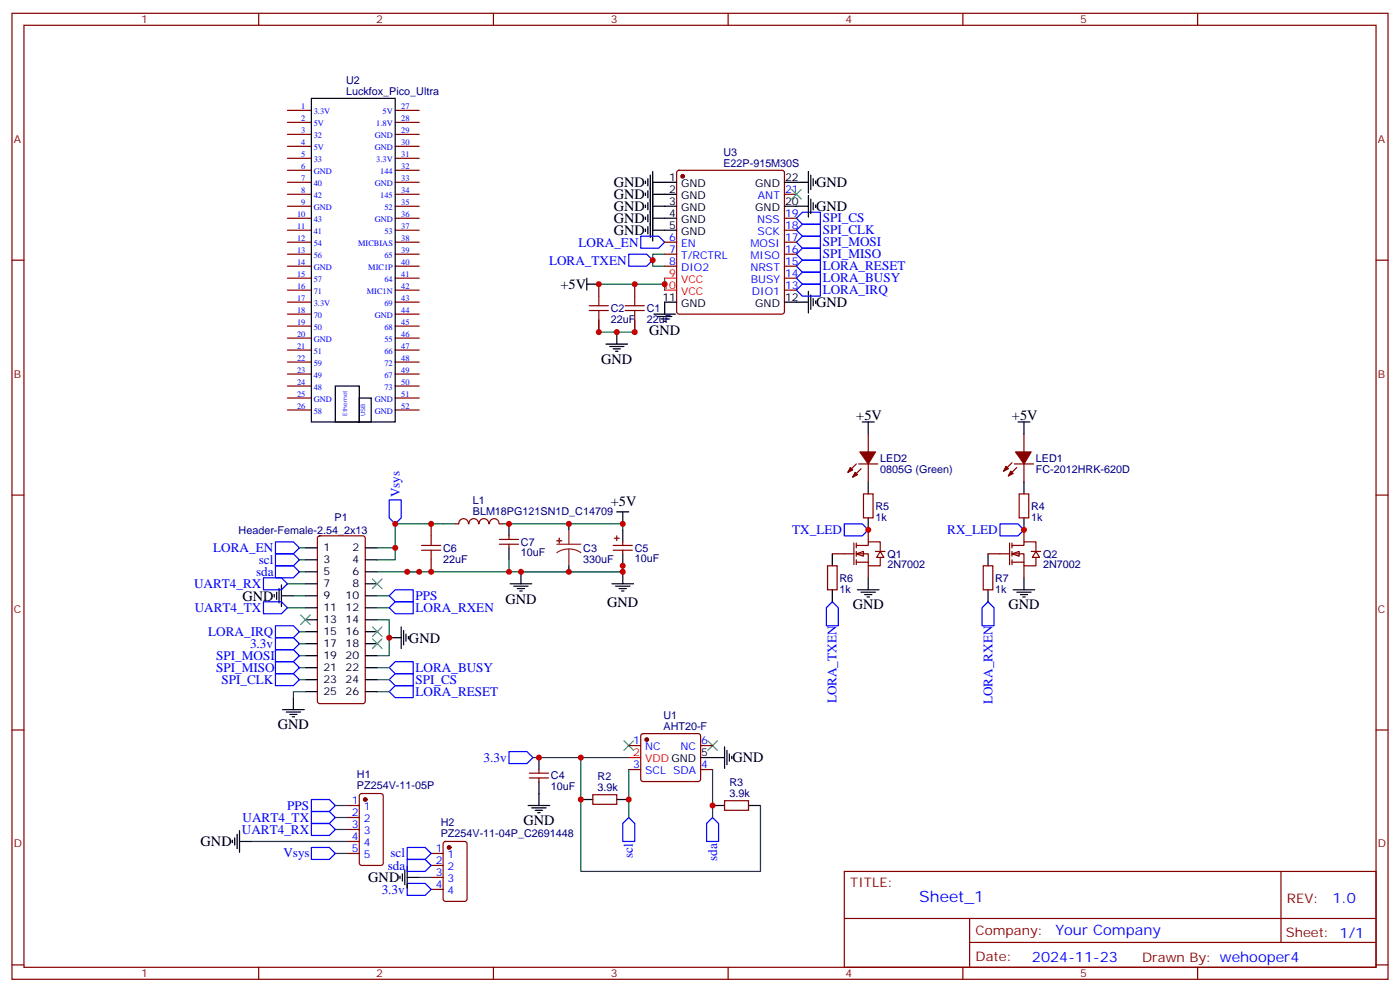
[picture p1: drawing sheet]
<svg xmlns="http://www.w3.org/2000/svg" width="412mm" height="292mm" viewBox="0 0 412 292" stroke-linecap="round" stroke-linejoin="round" font-family="sans-serif">
<g fill="none" stroke="#870000" stroke-width=".35">
<path d="M3.5 3.9h405.4v284.4h-405.4zM7.1 7.4h398.2v277.3h-398.2zM76.2 3.9v3.5M145.3 3.9v3.5M214.5 3.9v3.5M283.6 3.9v3.5M352.8 3.9v3.5M84.7 32.5h7M84.7 36h7M84.7 39.5h7M116.4 32.5h7.1M116.4 36h7.1"/>
<path d="M116.4 39.5h7.1M84.7 43.1h7M84.7 46.6h7M84.7 50.1h7M84.7 53.7h7M84.7 57.2h7M116.4 43.1h7.1M116.4 46.6h7.1M116.4 50.1h7.1M116.4 53.7h7.1M116.4 57.2h7.1M3.5 76.6h3.6"/>
<path d="M84.7 60.7h7M84.7 64.2h7M84.7 67.8h7M84.7 71.3h7M84.7 74.8h7M84.7 78.4h7M116.4 60.7h7.1M116.4 64.2h7.1M116.4 67.8h7.1M116.4 71.3h7.1M116.4 74.8h7.1M116.4 78.4h7.1"/>
<path d="M405.3 76.6h3.6M84.7 81.9h7M84.7 85.4h7M84.7 88.9h7M84.7 92.5h7M84.7 96h7M84.7 99.5h7M116.4 81.9h7.1M116.4 85.4h7.1M116.4 88.9h7.1M116.4 92.5h7.1M116.4 96h7.1"/>
<path d="M116.4 99.5h7.1M84.7 103h7M84.7 106.6h7M84.7 110.1h7M84.7 113.6h7M84.7 117.2h7M116.4 103h7.1M116.4 106.6h7.1M116.4 110.1h7.1M116.4 113.6h7.1M116.4 117.2h7.1M84.7 120.7h7"/>
<path d="M116.4 120.7h7.1M252.2 136.6l-2.4 2.4M252.9 136.6h5.7M253.6 138l-2.4 2.4M255.8 127.7v5.3M255.8 136.6v5.3M298.1 136.2l-2.5 2.5M298.8 136.6h5.6M299.5 137.6l-2.5 2.5M301.6 127.7v5.3M301.6 136.6v5.3M3.5 145.7h3.6"/>
<path d="M93.7 157.9l.5-.2h12.7l.6 .5 .1 48.2-.5 .7h-12.9l-.7-.4v-48.3zM254.4 145.4h2.8v7h-2.8zM300.2 145.4h2.8v7h-2.8zM405.3 145.7h3.6M243.8 166.5h2.8v7.1h-2.8zM289.6 166.5h2.9v7.1h-2.9zM3.5 214.9h3.6M405.3 214.9h3.6M248.7 256.5h156.6v28.2h-156.6zM377.3 256.5v20.9M248.7 270.4h156.5M285.6 277.4h119.6"/>
<path d="M285.6 270.4v14.1M3.5 284h3.6M76.2 284.7v3.6M145.3 284.7v3.6M214.5 284.7v3.6M283.6 284.7v3.6M352.8 284.7v3.6M405.3 284h3.6"/>
</g>
<g fill="none" stroke="#000" stroke-width=".35">
<path d="M91.7 29h24.7v95.2h-24.7zM98.8 113.6h7v10.6h-7zM105.8 117.2h3.6v7h-3.6zM254 124.2h3.5M255.8 124.2v3.5M299.9 124.2h3.5M301.6 124.2v3.5M255.8 141.9v3.5M255.8 152.4v3.6M301.6 141.9v3.5M301.6 152.4v3.6M80.8 175v.7"/>
<path d="M81.5 174.3v2.1M82.2 173.2v4.3M82.9 175.4h3.5M82.9 172.2v6.3M90 161.3h3.5M90 164.8h3.5M90 168.3h3.5M90 171.8h3.5M90 175.4h3.5M90 178.9h3.5M107.6 161.3h3.5M107.6 164.8h3.5"/>
<path d="M107.6 168.3h3.5M107.6 171.8h3.5M107.6 175.4h3.5M107.6 178.9h3.5M245.2 163v3.5M245.2 173.6v3.5M252.6 173.6h6.3M253.6 174.3h4.3M254.7 175h2.1M255.4 175.7h.7M255.8 170.1v3.5M291 163v3.5"/>
<path d="M291 173.6v3.5M298.4 173.6h6.4M299.5 174.3h4.2M300.6 175h2.1M301.3 175.7h.7M301.6 170.1v3.5M90 182.4h3.5M90 185.9h3.5M90 189.5h3.5M90 193h3.5M90 196.5h3.5M107.6 182.4h3.5"/>
<path d="M107.6 185.9h3.5M107.6 189.5h3.5M107.6 193h3.5M107.6 196.5h3.5M114.7 187.7h3.5M118.2 184.5v6.4M118.9 185.6v4.2M119.6 186.7v2.1M120.3 187.4v.7M83.3 208.9h6.3M84.3 209.6h4.2M85.4 210.3h2.1"/>
<path d="M86.1 211h.7M86.4 205.4v3.5M90 200.1h3.5M90 203.6h3.5M107.6 200.1h3.5M107.6 203.6h3.5"/>
</g>
<path d="M185.2 74.8h5.3l1.8 1.8-1.8 1.8h-5.3zM248.7 154.2h5.3l1.8 1.8-1.8 1.7h-5.3zM294.6 154.2h5.3l1.7 1.8-1.7 1.7h-5.3zM245.2 177.1l1.7 1.8v5.3h-3.5v-5.3zM291 177.1l1.8 1.8v5.3h-3.5v-5.3zM81.1 198.3h5.3l1.8 1.8-1.8 1.7h-5.3zM81.1 184.2h5.3l1.8 1.7-1.8 1.8h-5.3zM114.7 196.5l1.7-1.7h5.3v3.5h-5.3zM114.7 203.6l1.7-1.8h5.3v3.6h-5.3zM114.7 200.1l1.7-1.8h5.3v3.5h-5.3z" fill="none" stroke="#00f" stroke-width=".35"/>
<g fill="none" stroke="#008700" stroke-width=".35">
<path d="M130.5 154.2h-14.1v7.1h-5.3M86.4 175.4h3.6M111.1 178.9h3.6M111.1 168.3h12.4M116.4 161.3v3.5h-5.3M88.2 193h1.8M88.2 196.5h1.8M88.2 185.9h1.8M111.1 182.4h3.6v10.6h-3.6M111.1 196.5h3.6M88.2 200.1h1.8M90 203.6h-3.6v1.8"/>
<path d="M111.1 200.1h3.6M111.1 203.6h3.6"/>
</g>
<path d="M167.6 154.2v6M164 160.2h7.1M167.6 161.6l1.8 .2 1.7 .9M167.6 161.6l-1.9 .2-1.7 .9M167.6 161.6v6.7" fill="none" stroke="#8c2424" stroke-width=".35"/>
<g fill="#8c2424" stroke="#8c2424" stroke-width=".35">
<path d="M164 159.1l1.5 .1z"/>
<path d="M164.7 158.4l.1 1.4z"/>
</g>
<g fill="#870000" stroke="#870000" stroke-width=".35">
<path d="M297.7 138.7l.7 .7-1.4 .7z"/>
<path d="M296.3 137.3l.7 .7-1.4 .7z"/>
<path d="M299.2 133h4.5l-2.1 3.6z"/>
<path d="M251.9 139l.7 .7-1.4 .7z"/>
<path d="M250.5 137.6l.7 .7-1.4 .7z"/>
<path d="M253.3 133h4.6l-2.1 3.6z"/>
</g>
<g fill="#fff" stroke="#870000" stroke-width=".35">
<path d="M298.1 163l2.1-.7v1.4z"/>
<path d="M305.2 162.3l1 1.8h-2.1z"/>
</g>
<path d="M297.4 159.8v6.4M298.1 159.8v1.5M301.6 156v3.5M291 163h6.4M298.1 160.5h3.5v-1h3.6v2.8M298.1 163h3.5v3.5h3.6v-2.4M298.1 165.5h3.5M298.1 162.3v1.4M298.1 164.8v1.4M301.6 166.5v3.6M303.7 162.3h2.9" fill="none" stroke="#870000" stroke-width=".35"/>
<g fill="#fff" stroke="#870000" stroke-width=".35">
<path d="M252.2 163l2.2-.7v1.4z"/>
<path d="M259.3 162.3l1 1.8h-2.1z"/>
</g>
<g fill="none" stroke="#870000" stroke-width=".35">
<path d="M199.6 50.3l.4-.2h30.4l.5 .2 .2 .5v41l-.3 .5-.4 .2h-30.4l-.5-.3-.2-.4v-41zM231.1 57.2h3.5M195.8 71.3h3.5M195.8 74.8h3.5M195.8 78.4h3.5M231.1 71.3h3.5M231.1 74.8h3.5M231.1 78.4h3.5M231.1 67.8h3.5M231.1 64.2h3.5M176.4 83.6v3.6M176.4 94.2v3.6"/>
<path d="M187 83.6v3.6M187 94.2v3.6M231.1 85.4h3.5M231.1 81.9h3.5M127 154.2v3.5M138 154.2a1.41 1.41 0 0 0-1.4-1.5 1.41 1.41 0 0 0-1.4 1.5h-1.1M138.1 154.2a1.41 1.41 0 0 1 1.5-1.5 1.41 1.41 0 0 1 1.4 1.5M141.1 154.2a1.41 1.41 0 0 1 1.4-1.5 1.41 1.41 0 0 1 1.4 1.5M144.2 154.2a1.41 1.41 0 0 1 1.4-1.5 1.41 1.41 0 0 1 1.4 1.5M147.1 154.2h1.1M147.1 158.8h5.7M149.9 157.7v1.1"/>
<path d="M181 158.4h1.4M181.7 157.7v1.4M183.4 159.5v1M251.5 159.8v6.4M252.2 159.8v1.5M255.8 156v3.5M127 164.8v3.5M147.1 160.2h5.7M149.9 160.2v1.1M180.6 160.5h5.7M180.6 162h5.7M183.4 162v1"/>
<path d="M245.2 163h6.3M252.2 160.5h3.6v-1h3.5v2.8M252.2 163h3.6v3.5h3.5v-2.4M252.2 165.5h3.6M252.2 162.3v1.4M252.2 164.8v1.4M255.8 166.5v3.6M257.9 162.3h2.8M185.2 219.5h3.5M189 216.1l.4-.2h16.3l.5 .2 .2 .5v12.7l-.3 .5-.4 .2h-16.3l-.5-.2-.2-.5v-12.7zM206.4 219.5h3.5M102.3 237.1h3.5"/>
<path d="M106.1 233.8l.4-.2h5.7l.6 .4 .1 20-.5 .7h-5.9l-.6-.4-.1-20zM155.9 229h5.7M155.9 227.6h5.7M158.7 226.5v1.1M158.7 229v1M174.6 233.9h7.1v2.8h-7.1zM185.2 226.5h3.5M206.4 226.5h3.5M213.4 235.7h7.1v2.8h-7.1zM102.3 240.6h3.5M102.3 244.2h3.5M102.3 247.7h3.5"/>
<path d="M102.3 251.2h3.5M127 251.2h3.5M127 254.7h3.5M127 258.3h3.5M130.8 247.9l.4-.2h5.7l.6 .4 .1 16.5-.5 .7h-5.9l-.6-.4-.1-16.5zM127 261.8h3.5"/>
</g>
<g fill="none" stroke="#008700" stroke-width=".35">
<path d="M195.8 74.8h-3.5v3.6h3.5M176.4 94.2v3.6h10.6v-3.6M176.4 83.6h19.4M195.8 81.9v3.5M130.5 154.2h3.6M148.2 154.2h35.2v1.8M167.6 154.2v1.8M84.7 171.8h5.3M84.7 178.9h5.3M88.2 168.3h1.8M88.2 164.8h1.8M88.2 161.3h1.8"/>
<path d="M111.1 175.4h3.6M119.9 168.3h63.5v-1.8v1.8h-29.9M149.9 164.8v3.5M167.6 166.5v1.8M88.2 189.5h1.8M98.8 237.1h3.5M157 223h28.2M171.1 223v33.5h52.9v-19.4M185.2 226.5v14.1M209.9 226.5v14.1M74.1 247.7h28.2M98.8 251.2h3.5"/>
<path d="M98.8 244.2h3.5M98.8 240.6h3.5M123.5 258.3h3.5"/>
</g>
<g fill="none" stroke="#000" stroke-width=".35">
<path d="M190.1 53.3v.7M190.1 56.8v.7M190.9 52.6v2.1M190.9 56.1v2.1M190.9 59.7v2.1M191.6 51.5v18.4M192.3 53.7h7M192.3 50.5v20.4M192.3 57.2h7M231.1 53.7h7M238.1 50.5v6.3M238.1 57.5v6.4"/>
<path d="M238.8 51.5v4.3M238.8 58.6v4.2M239.5 52.6v2.1M239.5 59.7v2.1M240.2 53.3v.7M190.1 60.4v.7M190.1 63.9v.7M190.1 67.4v.7M190.9 63.2v2.1M190.9 66.7v2.1M192.3 60.7h7M192.3 64.2h7"/>
<path d="M192.3 67.8h7M231.1 60.7h7M240.2 60.4v.7M172.9 83.6h3.5M172.9 81.9v3.5M181.7 97.8v3.5M192.6 92.5h6.4M193.7 93.2h4.2M194.7 93.9h2.1M195.4 94.6h.7M199.3 88.9h-3.5v3.6M231.1 88.9h7"/>
<path d="M238.1 85.8v6.3M238.8 86.8v4.3M239.5 87.9v2.1M240.2 88.6v.7M178.5 101.3h6.4M179.6 102h4.2M180.6 102.7h2.1M181.3 103.4h.7M149.9 154.2v3.5M181.7 150.7h3.5M183.4 150.7v3.5M183.4 156v3.5"/>
<path d="M149.9 161.3v3.5M150.3 171.8h6.3M151.3 172.5h4.3M152.4 173.2h2.1M153.1 174h.7M153.5 168.3v3.5M180.3 171.8h6.3M181.3 172.5h4.3M182.4 173.2h2.1M183.1 174h.7M183.4 163v3.5M183.4 168.3v3.5"/>
<path d="M213.4 219.8v6.4M155.6 237.1h6.3M156.6 237.8h4.3M157.7 238.5h2.1M158.4 239.2h.7M158.7 223v3.5M158.7 230v7.1M171.1 235.3h3.5M181.7 235.3h3.5M206.4 223h7M209.9 237.1h3.5M214.1 220.9v4.2"/>
<path d="M214.8 221.9v2.1M215.5 222.6v.7M220.5 237.1h3.5M68.4 247.3v.7M69.1 246.6v2.1M69.8 245.6v4.2M70.6 247.7h3.5M70.6 244.5v6.4M117.8 257.9v.7M118.5 257.2v2.1M119.2 256.2v4.2M119.9 258.3h3.6"/>
<path d="M119.9 255.1v6.3"/>
</g>
<g fill="none" stroke="#00f" stroke-width=".35">
<path d="M188.7 69.5h5.3l1.8 1.8-1.8 1.8h-5.3zM234.6 64.2l1.8-1.7h5.3v3.5h-5.3zM234.6 67.8l1.8-1.8h5.3v3.5h-5.3zM234.6 78.4l1.8-1.8h5.3v3.5h-5.3zM234.6 74.8l1.8-1.7h5.3v3.5h-5.3zM234.6 71.3l1.8-1.8h5.3v3.6h-5.3zM234.6 85.4l1.8-1.8h5.3v3.6h-5.3zM234.6 81.9l1.8-1.8h5.3v3.5h-5.3zM81.1 159.5h5.3l1.8 1.8-1.8 1.7h-5.3zM114.7 147.1h3.5v5.3l-1.8 1.8-1.7-1.8zM77.6 170.1h5.3l1.8 1.7-1.8 1.8h-5.3zM77.6 177.1h5.3l1.8 1.8-1.8 1.8h-5.3z"/>
<path d="M81.1 163h5.3l1.8 1.8-1.8 1.7h-5.3zM81.1 166.5h5.3l1.8 1.8-1.8 1.8h-5.3zM114.7 178.9l1.7-1.8h5.3v3.6h-5.3zM116.4 173.6h5.3v3.5h-5.3l-1.7-1.7zM81.1 194.8h5.3l1.8 1.7-1.8 1.8h-5.3zM81.1 191.2h5.3l1.8 1.8-1.8 1.8h-5.3zM81.1 187.7h5.3l1.8 1.8-1.8 1.7h-5.3zM91.7 238.9h5.3l1.8 1.7-1.8 1.8h-5.3zM91.7 235.3h5.3l1.8 1.8-1.8 1.8h-5.3zM149.9 221.2h5.3l1.8 1.8-1.8 1.8h-5.3zM91.7 242.4h5.3l1.8 1.8-1.8 1.7h-5.3zM91.7 249.4h5.3l1.8 1.8-1.8 1.8h-5.3z"/>
<path d="M119.9 253h5.3l1.8 1.7-1.8 1.8h-5.3zM119.9 249.4h5.3l1.8 1.8-1.8 1.8h-5.3zM185.2 240.6l1.8 1.8v5.3h-3.6v-5.3zM209.9 240.6l1.8 1.8v5.3h-3.6v-5.3zM119.9 260h5.3l1.8 1.8-1.8 1.8h-5.3z"/>
</g>
<g fill="none" stroke="#3c3" stroke-width=".35">
<path d="M233.2 55.8l2.8 2.8M236 55.8l-2.8 2.8M109.7 170.4l2.8 2.8M112.5 170.4l-2.8 2.8M88.5 181l2.9 2.8M91.4 181l-2.9 2.8M109.7 188.1l2.8 2.8M109.7 184.5l2.8 2.9M112.5 188.1l-2.8 2.8M112.5 184.5l-2.8 2.9M183.8 218.1l2.8 2.8M186.6 218.1l-2.8 2.8"/>
<path d="M208.5 218.1l2.8 2.8M211.3 218.1l-2.8 2.8"/>
</g>
<g fill="#870000" stroke="#870000" stroke-width=".35">
<circle cx="201.1" cy="51.9" r=".53"/>
<circle cx="107.6" cy="235.3" r=".53"/>
<circle cx="190.5" cy="217.7" r=".53"/>
<circle cx="132.3" cy="249.4" r=".53"/>
</g>
<path d="M195.8 81.9h3.5M195.8 85.4h3.5M185.2 223h3.5" fill="none" stroke="#f00" stroke-width=".35"/>
<path d="M173.6 91.4h5.6M173.6 90h5.6M176.4 87.2v2.8M176.4 91.4v2.8M184.1 91.4h5.7M184.1 90h5.7M187 87.2v2.8M187 91.4v2.8M127 157.7v2.8M124.2 162h5.6M124.2 160.5h5.6M127 162v2.8" fill="none" stroke="#a10000" stroke-width=".35"/>
<g fill="#c00">
<circle cx="116.4" cy="161.3" r=".88"/>
<circle cx="114.7" cy="187.7" r=".88"/>
<circle cx="301.6" cy="156" r=".88"/>
<circle cx="255.8" cy="156" r=".88"/>
<circle cx="192.3" cy="76.6" r=".88"/>
<circle cx="183.4" cy="154.2" r=".88"/>
<circle cx="167.6" cy="154.2" r=".88"/>
<circle cx="183.4" cy="168.3" r=".88"/>
<circle cx="167.6" cy="168.3" r=".88"/>
<circle cx="153.5" cy="168.3" r=".88"/>
<circle cx="181.7" cy="97.8" r=".88"/>
<circle cx="195.8" cy="83.6" r=".88"/>
<circle cx="119.9" cy="168.3" r=".88"/>
<circle cx="123.5" cy="168.3" r=".88"/>
<circle cx="209.9" cy="237.1" r=".88"/>
<circle cx="171.1" cy="235.3" r=".88"/>
<circle cx="185.2" cy="235.3" r=".88"/>
<circle cx="171.1" cy="223" r=".88"/>
<circle cx="158.8" cy="223" r=".88"/>
<circle cx="183.4" cy="166.5" r=".88"/>
<circle cx="187" cy="97.8" r=".88"/>
<circle cx="187" cy="83.6" r=".88"/>
<circle cx="176.4" cy="97.8" r=".88"/>
<circle cx="176.4" cy="83.6" r=".88"/>
<circle cx="127" cy="168.3" r=".88"/>
<circle cx="127" cy="154.2" r=".88"/>
<circle cx="149.9" cy="168.3" r=".88"/>
<circle cx="149.9" cy="154.2" r=".88"/>
<circle cx="116.4" cy="154.2" r=".88"/>
</g>
<text font-size="4.6" fill="#00f" x="270.8" y="265.5">Sheet_1</text>
<g font-size="4.2">
<text x="180.8" y="55">GND</text>
<text x="180.8" y="58.6">GND</text>
<text x="240.4" y="55.1">GND</text>
<text x="180.8" y="62.1">GND</text>
<text x="180.8" y="65.6">GND</text>
<text x="240.4" y="62.1">GND</text>
<text x="180.8" y="69.1">GND</text>
<text x="165.1" y="85">+5V</text>
<text x="240.4" y="90.3">GND</text>
<text x="191.2" y="98.5">GND</text>
<text x="177.1" y="107.3">GND</text>
<text x="252.2" y="123.5">+5V</text>
<text x="298.1" y="123.5">+5V</text>
<text x="179.9" y="148.9">+5V</text>
<text x="71.4" y="176.8">GND</text>
<text x="148.9" y="177.9">GND</text>
<text x="178.9" y="178.5">GND</text>
<text x="251.2" y="179.2">GND</text>
<text x="297" y="179.2">GND</text>
<text x="120.5" y="189.1">GND</text>
<text x="81.8" y="214.5">GND</text>
<text x="215.7" y="224.4">GND</text>
<text x="154.2" y="242.7">GND</text>
<text x="59.1" y="249.1">GND</text>
<text x="108.5" y="259.7">GND</text>
</g>
<g font-size="4.2" fill="#00f">
<text x="392.5" y="265.8">1.0</text>
<text x="310.9" y="275.3">Your Company</text>
<text x="304" y="283.1">2024-11-23</text>
</g>
<g font-size="3.9" fill="#00f">
<text x="242.4" y="65.4">SPI_CS</text>
<text x="242.4" y="69">SPI_CLK</text>
<text x="161.7" y="77.9">LORA_TXEN</text>
<text x="170.4" y="72.6">LORA_EN</text>
<text x="242.4" y="76">SPI_MISO</text>
<text x="242.4" y="72.4">SPI_MOSI</text>
<text x="242.4" y="83.1">LORA_BUSY</text>
<text x="242.4" y="79.5">LORA_RESET</text>
<text x="242.4" y="86.6">LORA_IRQ</text>
<text x="117.8" y="146.4" transform="rotate(-90 117.8 146.4)">Vsys</text>
<text x="233.4" y="157.2">TX_LED</text>
<text x="279" y="157.2">RX_LED</text>
<text x="62.8" y="162.5">LORA_EN</text>
<text x="76.2" y="166">scl</text>
<text x="57.2" y="173.1">UART4_RX</text>
<text x="75.4" y="169.6">sda</text>
<text x="122.4" y="176.7">PPS</text>
<text x="57.3" y="180.1">UART4_TX</text>
<text x="122.4" y="180.2">LORA_RXEN</text>
<text x="61.3" y="187.2">LORA_IRQ</text>
<text x="73.6" y="190.7">3.3v</text>
<text x="63.7" y="197.9">SPI_MISO</text>
<text x="63.7" y="194.3">SPI_MOSI</text>
<text x="122.4" y="197.7">LORA_BUSY</text>
<text x="65.2" y="201.3">SPI_CLK</text>
<text x="122.4" y="201.3">SPI_CS</text>
<text x="122.4" y="204.8">LORA_RESET</text>
<text x="246.5" y="207" transform="rotate(-90 246.5 207)">LORA_TXEN</text>
<text x="292.3" y="207.3" transform="rotate(-90 292.3 207.3)">LORA_RXEN</text>
<text x="142.4" y="224.3">3.3v</text>
<text x="84.6" y="238.3">PPS</text>
<text x="71.3" y="245.4">UART4_RX</text>
<text x="71.5" y="241.9">UART4_TX</text>
<text x="83.5" y="252.4">Vsys</text>
<text x="114.2" y="256.1">sda</text>
<text x="115" y="252.4">scl</text>
<text x="186.4" y="252.6" transform="rotate(-90 186.4 252.6)">scl</text>
<text x="211.2" y="253.4" transform="rotate(-90 211.2 253.4)">sda</text>
<text x="112.4" y="263.1">3.3v</text>
</g>
<g font-size="3.9" fill="#800">
<text x="250.5" y="261.1">TITLE:</text>
<text x="379.1" y="265.8">REV:</text>
<text x="287.4" y="275.3">Company:</text>
<text x="378.7" y="275.9">Sheet: 1/1</text>
<text x="287.4" y="283">Date:</text>
<text x="336.4" y="283.1">Drawn By: wehooper4</text>
</g>
<g font-size="3.2" fill="#800">
<text x="41.6" y="6.9">1</text>
<text x="110.8" y="6.9">2</text>
<text x="179.9" y="6.9">3</text>
<text x="249.1" y="6.9">4</text>
<text x="318.2" y="6.9">5</text>
<text x="4.1" y="42">A</text>
<text x="405.9" y="42">A</text>
<text x="4.1" y="111.2">B</text>
<text x="405.9" y="111.2">B</text>
<text x="4.1" y="180.3">C</text>
<text x="405.9" y="180.3">C</text>
<text x="4.1" y="249.4">D</text>
<text x="405.9" y="249.4">D</text>
<text x="41.6" y="287.7">1</text>
<text x="110.8" y="287.7">2</text>
<text x="179.9" y="287.7">3</text>
<text x="249.1" y="287.7">4</text>
<text x="318.2" y="287.7">5</text>
</g>
<g font-size="3.2" fill="#000080">
<text x="102" y="27.9">Luckfox_Pico_Ultra</text>
<text x="102" y="24.8">U2</text>
<text x="213.1" y="46">U3</text>
<text x="213.1" y="49.1">E22P-915M30S</text>
<text x="179.9" y="95">22uF</text>
<text x="179.9" y="91.8">C2</text>
<text x="190.5" y="95">22uF</text>
<text x="190.5" y="91.8">C1</text>
<text x="259.3" y="135.9">LED2</text>
<text x="305.2" y="135.9">LED1</text>
<text x="259.3" y="139.1">0805G (Green)</text>
<text x="305.2" y="139.1">FC-2012HRK-620D</text>
<text x="139.3" y="148.4">L1</text>
<text x="98.5" y="153.3">P1</text>
<text x="139.3" y="151.6">BLM18PG121SN1D_C14709</text>
<text x="257.9" y="153.2">1k</text>
<text x="257.9" y="150.1">R5</text>
<text x="303.7" y="153.2">1k</text>
<text x="303.7" y="150.1">R4</text>
<text x="70.3" y="157.1">Header-Female-2.54_2x13</text>
<text x="153.5" y="160.6">C7</text>
<text x="130.5" y="165.6">22uF</text>
<text x="130.5" y="162.4">C6</text>
<text x="153.5" y="163.8">10uF</text>
<text x="171.8" y="165.6">330uF</text>
<text x="171.8" y="162.4">C3</text>
<text x="187" y="165.5">10uF</text>
<text x="187" y="162.4">C5</text>
<text x="261.4" y="167.3">2N7002</text>
<text x="261.4" y="164.2">Q1</text>
<text x="307.3" y="167.3">2N7002</text>
<text x="307.3" y="164.2">Q2</text>
<text x="247.3" y="171.2">R6</text>
<text x="293.2" y="171.2">R7</text>
<text x="247.3" y="174.4">1k</text>
<text x="293.2" y="174.4">1k</text>
<text x="195.4" y="214.7">AHT20-F</text>
<text x="195.4" y="211.5">U1</text>
<text x="105.1" y="232.2">PZ254V-11-05P</text>
<text x="105.1" y="229.1">H1</text>
<text x="162.3" y="232.6">10uF</text>
<text x="162.3" y="229.4">C4</text>
<text x="176.1" y="232.9">3.9k</text>
<text x="176.1" y="229.7">R2</text>
<text x="214.9" y="231.5">R3</text>
<text x="214.9" y="234.6">3.9k</text>
<text x="129.8" y="243.3">H2</text>
<text x="129.8" y="246.5">PZ254V-11-04P_C2691448</text>
</g>
<g font-size="3.2">
<text x="197.1" y="53.3">1</text>
<text x="231.2" y="53.3">22</text>
<text x="197.1" y="56.8">2</text>
<text x="200.6" y="55.1">GND</text>
<text x="200.6" y="58.6">GND</text>
<text x="222.5" y="55.1">GND</text>
<text x="197.1" y="60.4">3</text>
<text x="197.1" y="63.9">4</text>
<text x="200.6" y="62.1">GND</text>
<text x="200.6" y="65.7">GND</text>
<text x="222.5" y="62.1">GND</text>
<text x="231.2" y="60.4">20</text>
<text x="197.1" y="67.4">5</text>
<text x="200.6" y="69.2">GND</text>
<text x="195.1" y="88.6">11</text>
<text x="231.2" y="88.6">12</text>
<text x="200.6" y="90.3">GND</text>
<text x="222.5" y="90.3">GND</text>
<text x="95.2" y="162.3">1</text>
<text x="95.2" y="165.8">3</text>
<text x="103.8" y="162.3">2</text>
<text x="103.8" y="165.8">4</text>
<text x="95.2" y="169.4">5</text>
<text x="95.2" y="172.9">7</text>
<text x="103.8" y="169.4">6</text>
<text x="103.8" y="172.9">8</text>
<text x="95.2" y="176.4">9</text>
<text x="95.2" y="180">11</text>
<text x="101.8" y="176.4">10</text>
<text x="101.8" y="180">12</text>
<text x="95.2" y="183.5">13</text>
<text x="101.8" y="183.5">14</text>
<text x="95.2" y="187">15</text>
<text x="95.2" y="190.5">17</text>
<text x="101.8" y="187">16</text>
<text x="101.8" y="190.5">18</text>
<text x="95.2" y="194.1">19</text>
<text x="95.2" y="197.6">21</text>
<text x="101.8" y="194.1">20</text>
<text x="101.8" y="197.6">22</text>
<text x="95.2" y="201.1">23</text>
<text x="101.8" y="201.1">24</text>
<text x="95.2" y="204.6">25</text>
<text x="101.8" y="204.6">26</text>
<text x="206.6" y="222.6">5</text>
</g>
<g font-size="3.2" fill="#00f">
<text x="223.3" y="58.6">ANT</text>
<text x="231.2" y="56.8">21</text>
<text x="223.1" y="65.7">NSS</text>
<text x="231.2" y="63.9">19</text>
<text x="197.1" y="70.9">6</text>
<text x="223.2" y="69.2">SCK</text>
<text x="231.2" y="70.9">17</text>
<text x="231.2" y="67.4">18</text>
<text x="197.1" y="74.5">7</text>
<text x="197.1" y="78">8</text>
<text x="200.6" y="72.7">EN</text>
<text x="200.6" y="76.2">T/RCTRL</text>
<text x="221.1" y="76.2">MISO</text>
<text x="221.1" y="72.7">MOSI</text>
<text x="231.2" y="78">15</text>
<text x="231.2" y="74.5">16</text>
<text x="200.6" y="79.8">DIO2</text>
<text x="221.1" y="79.8">NRST</text>
<text x="221.1" y="83.3">BUSY</text>
<text x="231.2" y="81.5">14</text>
<text x="221.5" y="86.8">DIO1</text>
<text x="231.2" y="85.1">13</text>
<text x="186.5" y="219.1">1</text>
<text x="190" y="220.9">NC</text>
<text x="200.5" y="220.9">NC</text>
<text x="206.6" y="219.1">6</text>
<text x="186.5" y="226.2">3</text>
<text x="190" y="227.9">SCL SDA</text>
<text x="206.6" y="226.2">4</text>
<text x="103.6" y="236.7">1</text>
<text x="107.1" y="238.5">1</text>
<text x="103.6" y="240.3">2</text>
<text x="103.6" y="243.8">3</text>
<text x="107.1" y="242">2</text>
<text x="107.1" y="245.6">3</text>
<text x="103.6" y="247.3">4</text>
<text x="103.6" y="250.9">5</text>
<text x="107.1" y="249.1">4</text>
<text x="128.3" y="250.9">1</text>
<text x="107.1" y="252.6">5</text>
<text x="128.3" y="254.4">2</text>
<text x="128.3" y="257.9">3</text>
<text x="131.8" y="252.6">1</text>
<text x="131.8" y="256.2">2</text>
<text x="128.3" y="261.4">4</text>
<text x="131.8" y="259.7">3</text>
<text x="131.8" y="263.2">4</text>
</g>
<g font-size="3.2" fill="#f00">
<text x="197.1" y="81.5">9</text>
<text x="200.6" y="83.3">VCC</text>
<text x="195.1" y="85.1">10</text>
<text x="200.6" y="86.8">VCC</text>
<text x="186.5" y="222.6">2</text>
<text x="190" y="224.4">VDD GND</text>
</g>
<g font-size="2.5" fill="#00f">
<text x="88.7" y="32.1">1</text>
<text x="88.7" y="35.7">2</text>
<text x="92.4" y="33.5">3.3V</text>
<text x="112.7" y="33.5">5V</text>
<text x="118.2" y="32.1">27</text>
<text x="118.2" y="35.7">28</text>
<text x="88.7" y="39.2">3</text>
<text x="92.4" y="37.1">5V</text>
<text x="92.4" y="40.6">32</text>
<text x="110.4" y="40.6">GND</text>
<text x="110.8" y="37.1">1.8V</text>
<text x="118.2" y="39.2">29</text>
<text x="88.7" y="42.7">4</text>
<text x="88.7" y="46.2">5</text>
<text x="92.4" y="44.1">5V</text>
<text x="92.4" y="47.7">33</text>
<text x="110.4" y="44.1">GND</text>
<text x="110.8" y="47.7">3.3V</text>
<text x="118.2" y="42.7">30</text>
<text x="118.2" y="46.2">31</text>
<text x="88.7" y="49.8">6</text>
<text x="88.7" y="53.3">7</text>
<text x="92.4" y="51.2">GND</text>
<text x="112" y="51.2">144</text>
<text x="118.2" y="49.8">32</text>
<text x="118.2" y="53.3">33</text>
<text x="88.7" y="56.8">8</text>
<text x="92.4" y="54.7">40</text>
<text x="92.4" y="58.2">42</text>
<text x="110.4" y="54.7">GND</text>
<text x="112" y="58.2">145</text>
<text x="118.2" y="56.8">34</text>
<text x="87.5" y="63.9">10</text>
<text x="88.7" y="60.4">9</text>
<text x="92.4" y="61.8">GND</text>
<text x="92.4" y="65.3">43</text>
<text x="110.4" y="65.3">GND</text>
<text x="113.2" y="61.8">52</text>
<text x="118.2" y="60.4">35</text>
<text x="118.2" y="63.9">36</text>
<text x="87.5" y="67.4">11</text>
<text x="87.5" y="70.9">12</text>
<text x="92.4" y="68.8">41</text>
<text x="113.2" y="68.8">53</text>
<text x="118.2" y="67.4">37</text>
<text x="118.2" y="70.9">38</text>
<text x="87.5" y="74.5">13</text>
<text x="87.5" y="78">14</text>
<text x="92.4" y="72.4">54</text>
<text x="92.4" y="75.9">56</text>
<text x="105.5" y="72.4">MICBIAS</text>
<text x="113.2" y="75.9">65</text>
<text x="118.2" y="74.5">39</text>
<text x="118.2" y="78">40</text>
<text x="87.5" y="81.5">15</text>
<text x="92.4" y="79.4">GND</text>
<text x="92.4" y="82.9">57</text>
<text x="108.5" y="79.4">MIC1P</text>
<text x="113.2" y="82.9">64</text>
<text x="118.2" y="81.5">41</text>
<text x="87.5" y="85.1">16</text>
<text x="87.5" y="88.6">17</text>
<text x="92.4" y="86.5">71</text>
<text x="92.4" y="90">3.3V</text>
<text x="108.1" y="86.5">MIC1N</text>
<text x="113.2" y="90">69</text>
<text x="118.2" y="85.1">42</text>
<text x="118.2" y="88.6">43</text>
<text x="87.5" y="92.1">18</text>
<text x="87.5" y="95.6">19</text>
<text x="92.4" y="93.5">70</text>
<text x="110.4" y="93.5">GND</text>
<text x="118.2" y="92.1">44</text>
<text x="118.2" y="95.6">45</text>
<text x="87.5" y="99.2">20</text>
<text x="92.4" y="97">50</text>
<text x="92.4" y="100.6">GND</text>
<text x="113.2" y="97">68</text>
<text x="113.2" y="100.6">55</text>
<text x="118.2" y="99.2">46</text>
<text x="87.5" y="102.7">21</text>
<text x="87.5" y="106.2">22</text>
<text x="92.4" y="104.1">51</text>
<text x="92.4" y="107.6">59</text>
<text x="113.2" y="104.1">66</text>
<text x="113.2" y="107.6">72</text>
<text x="118.2" y="102.7">47</text>
<text x="118.2" y="106.2">48</text>
<text x="87.5" y="109.7">23</text>
<text x="87.5" y="113.3">24</text>
<text x="92.4" y="111.2">49</text>
<text x="113.2" y="111.2">67</text>
<text x="118.2" y="109.7">49</text>
<text x="118.2" y="113.3">50</text>
<text x="87.5" y="116.8">25</text>
<text x="92.4" y="114.7">48</text>
<text x="92.4" y="118.2">GND</text>
<text x="110.4" y="118.2">GND</text>
<text x="113.2" y="114.7">73</text>
<text x="118.2" y="116.8">51</text>
<text x="87.5" y="120.3">26</text>
<text x="92.4" y="121.7">58</text>
<text x="110.4" y="121.7">GND</text>
<text x="118.2" y="120.3">52</text>
</g>
<g font-size="1.8" fill="#00f">
<text x="102.3" y="122.4" transform="rotate(-90 102.3 122.4)">Ethernet</text>
<text x="107.6" y="122.4" transform="rotate(-90 107.6 122.4)">USB</text>
</g>
</svg>
